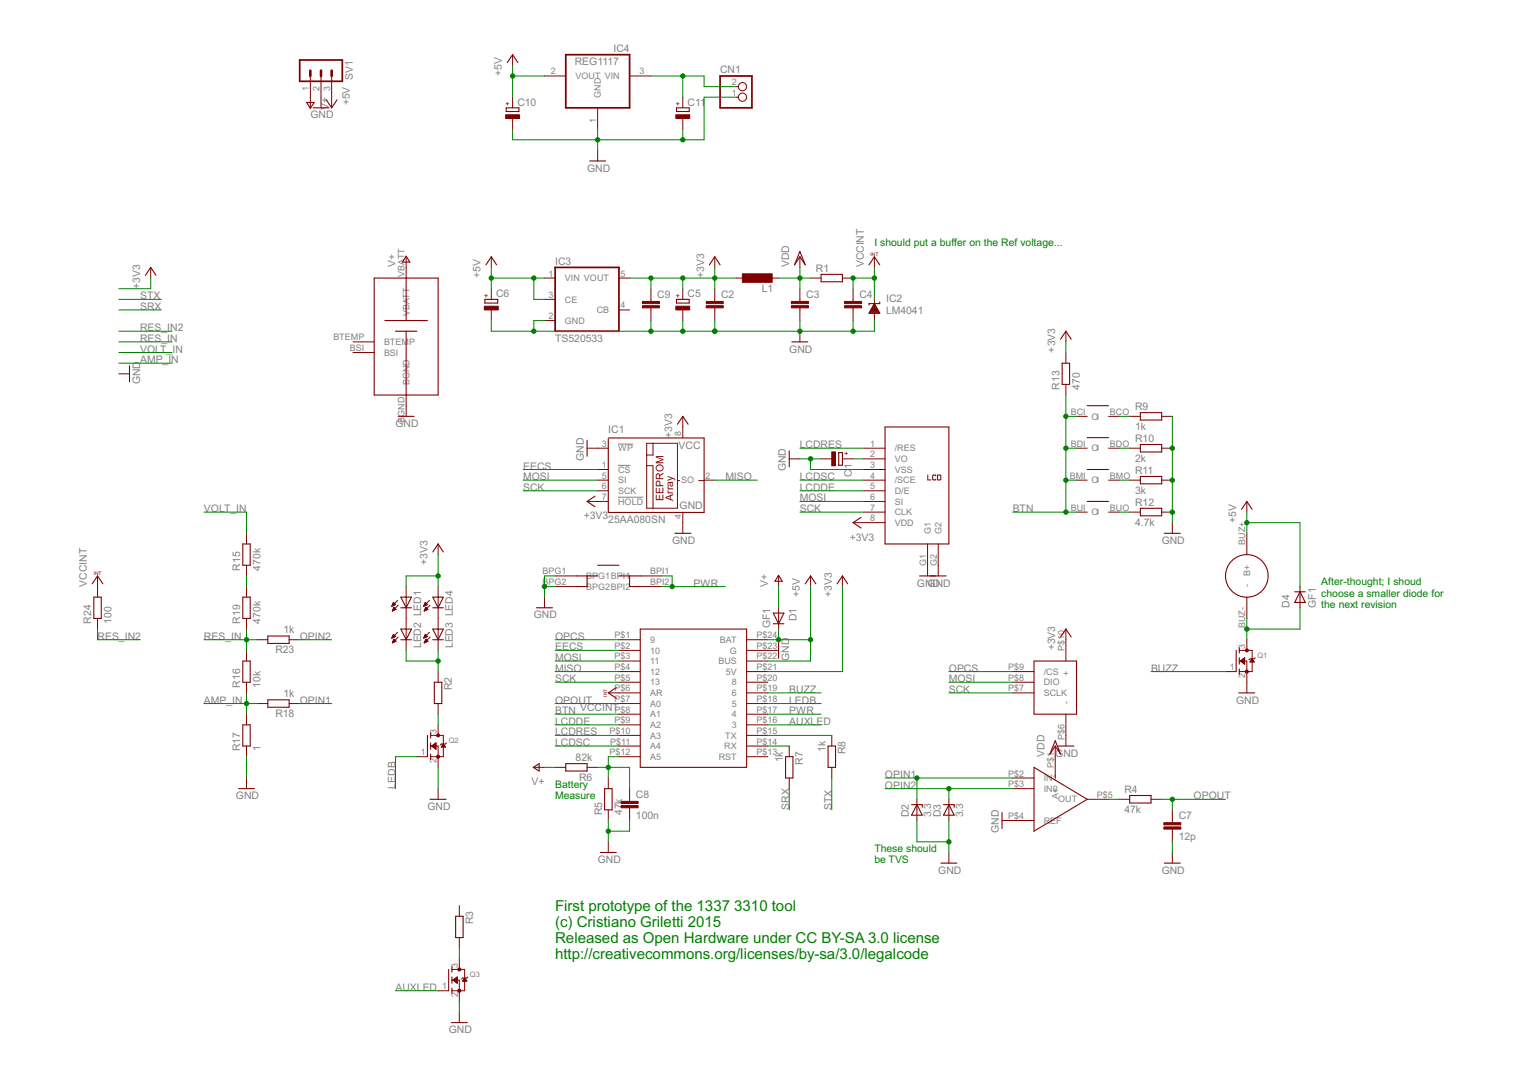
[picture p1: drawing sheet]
<svg xmlns="http://www.w3.org/2000/svg" width="297mm" height="210mm" viewBox="0 0 297 210" stroke-linecap="round" stroke-linejoin="round" font-family="sans-serif">
<path d="M120.3 90.6h2.4M120.3 96.8h4.9M120.3 86.5h2.9" fill="none" stroke="#808080" stroke-width=".19"/>
<g fill="none" stroke="#800000" stroke-width=".21">
<path d="M59.7 20h1.5l-.8 1.1zM63.5 19.5l1.1 1.5 1-1.5M98.7 12.2l1.1-1.6 1 1.6M60.9 21h3.2M98.5 21h2.5v.7h-2.5zM114.8 31.3h3.1M131.7 21h2.5v.7h-2.5zM28.3 53.6l1-1.5 1.1 1.5M72.8 54.1h12.5v22.8h-12.5zM79.1 54.1v8.3M79.1 49.9l.7 1.1h-1.5zM94.4 58.3h2.5v.7h-2.5z"/>
<path d="M94.6 51.6l1-1.6 1.1 1.6M131.7 58.3h2.5v.7h-2.5zM138.1 51.6l1-1.6 1.1 1.6M155.7 49l1 2.6-1-1.6-1 1.6zM159.8 53.4h4.2v1.5h-4.2zM169.2 51.6l1-1.6 1 1.6M169.8 59.9h.8M169.8 59.8h.7M169.9 59.6h.6M170 59.4h.3M170.1 59.2h.2M170.2 59.1l1 1.9h-2z"/>
<path d="M171.2 58.8v.3h-2v.3M25.2 71.2v3.1M74.9 62.4h8.3M77 64.5h4.1M79.1 64.5v12.4M154.1 66.6h3.1M169.3 60.8h1.8M169.4 60.6h1.6M169.5 60.5h1.4M169.5 60.3h1.3M169.7 60.1h1.1M206.4 66l1.1-1.5 1 1.5"/>
<path d="M206.8 70.7h1.4v4.1h-1.4zM211.6 79h4.2M77.5 81.1h3.1M114.3 85.7v3.1M115.8 96.6l-1.5 1 1.5 1.1M118.4 85.3h18.7v14.5h-18.7v-14.3M131.9 82.6l1-1.5 1 1.5M153.6 87.8v3.1M163.3 88.1h.7v2.5h-.7zM172.3 83.1h12.4v22.8h-12.4zM211.6 85.2h4.2M211.6 91.4h4.2"/>
<path d="M211.6 97.6h4.2M222 80.3h4.1v1.5h-4.1zM222 86.6h4.1v1.4h-4.1zM222 92.8h4.1v1.4h-4.1zM222 99h4.1v1.4h-4.1zM241.7 99.2l1-1.6 1 1.6M17.9 113.7l1.1-1.6 1 1.6M18.3 116.3h1.4v4.1h-1.4zM47.3 105.9h1.4v4.2h-1.4zM47.3 116.3h1.4v4.1h-1.4zM78 116.3h2.1l-1 2zM78 118.3h2.1"/>
<path d="M84.2 116.3h2.1l-1 2zM84.2 118.3h2.1M84.2 107.5l1.1-1.6 1 1.6M104.4 118.3h3.1M112.2 112.1h4.1M114.3 112.1v2.1h-2.1M116.3 110.1h4.2M120.5 112.1h4.1M122.6 112.1v2.1h2M131.4 103.8h3.1M150.5 119.4h2.1l-1 2.1zM151.6 112l.7 1.2h-1.5z"/>
<path d="M156.7 113.7l1.1-1.6 1 1.6M162.9 113.7l1.1-1.6 1 1.6M167.6 100.8l-1.5 1 1.5 1M179 112.1h5.2M226.6 103.8h3.1M252 115.2h2.1M253 115.2l1.1 2.1h-2.1zM47.3 128.7h1.4v4.1h-1.4zM52.1 136.3h4.2v1.4h-4.2zM52.1 123.8h4.2v1.5h-4.2zM78 122.5h2.1l-1 2.1zM78 124.6h2.1"/>
<path d="M84.2 122.5h2.1l-1 2.1zM84.2 124.6h2.1M84.5 132.8h1.5v4.2h-1.5zM120 133.9l-1.6 1 1.6 1.1M124.6 122.5h20.7v26.9h-20.7zM150.5 121.5h2.1M151.6 125.1v3.1M201.3 128.7h8.2v10.4h-8.2zM206.4 124l1.1-1.5 1 1.5M240.6 126.6v4.2M241.1 134.9h3.1M241.2 126.1v1"/>
<path d="M241.2 128.1v1.2M241.2 130.3v1M46.4 153.6h3.2M47.3 141.1h1.4v4.2h-1.4zM83.2 143.2v4.1M83.7 155.6h3.1M83.8 142.7v1M83.8 144.7v1.2M83.8 146.8v1.1M103.8 149.4l1.1-.7v1.4zM110.1 148.7h4.2v1.4h-4.2zM117.7 153.6h1.4v4.1h-1.4z"/>
<path d="M152.9 147.3h1.4v4.2h-1.4zM161.2 145.3h1.4v4.1h-1.4zM177.4 156.7h2.1v.5M178.5 156.7l1 2h-2.1zM183.7 156.7h2v.5M184.7 156.7l1 2h-2zM195.1 158.2v3.1M201.3 149.4l10.3 6.2-10.3 6.2zM205.4 144.2l1 2.6-1-1.5-1 1.5zM205.9 145.3h3.1M219.9 154.9h4.1v1.5h-4.1zM88.7 178.4h1.4v4.2h-1.4z"/>
<path d="M116.9 166h3.1M183.1 168.1h3.1M226.6 168.1h3.1M87.3 188.8v4.1M87.9 199.1h3.1M88 188.3v1M88 190.2v1.3M88 192.4v1"/>
<circle cx="242.7" cy="112.1" r="4.1"/>
</g>
<g fill="none" stroke="#800000" stroke-width=".19">
<path d="M60.4 14.8v6.2M62.5 14.8v6.2M64.6 14.8v6.2M99.8 10.6v2.1M99.8 18.9v2.1M106 14.8h4.1M122.6 14.8h4.1M132.9 18.9v2.1M143.3 16.9h.4M143.3 18.9h.4M99.8 23.1v2M116.3 21v4.1"/>
<path d="M116.3 29.3v2M132.9 23.1v2M29.3 52.1v2M79.1 50v4.1M95.6 50v2.1M95.6 56.2v2.1M106 54.1h2.1M106 58.3h2.1M120.5 54.1h2.1M126.7 56.2v2.5M126.7 59.9v2.5M132.9 56.2v2.1"/>
<path d="M139.1 50v2.1M139.1 56.2v2.5M139.1 59.9v2.5M143.3 54.1h2M149.5 54.1h2.1M155.7 50v2.1M155.7 56.2v2.5M155.7 59.9v2.5M157.8 54.1h2M164 54.1h2.1M166.1 56.2v2.5M166.1 59.9v2.5"/>
<path d="M170.2 50v2.1M170.2 58.3v4.1M23.1 72.8h2.1M68.7 68.6h4.1M68.7 66.6h4.1M79.1 76.9v4.2M95.6 60.3v2.1M106 62.4h2.1M120.5 60.3h2.1M132.9 60.3v2.1M155.7 64.5v2.1M207.5 64.5v2.1"/>
<path d="M207.5 68.6v2.1M207.5 74.8v2.1M114.3 97.6h4.1M114.3 87.3h4.1M116.3 91.4h2.1M116.3 93.5h2.1M116.3 95.6h2.1M125.9 86.3h6v12.7h-6zM125.9 90.7h1.2v8.3M127.1 86.3v2.3h-1.2M131.9 93.6h.4M132.9 81.1v4.1"/>
<path d="M132.9 99.7v4.1M136 93.6h1.1M137.1 93.5h2M153.6 89.3h2.1M159.8 89.3h2.1M164 89.3h2.1M168.1 91.4h4.2M168.1 93.5h4.2M168.1 97.6h4.2M168.1 95.6h4.2M168.1 87.3h4.2M168.1 89.3h4.2"/>
<path d="M168.1 99.7h4.2M180.6 92.5v1h.6M182.2 92.7l-.2-.2h-.3l-.2 .2v.6l.2 .2 .5-.2M182.5 92.5h.5l.1 .2v.6l-.1 .2h-.5zM209.5 93.5h2.1M209.5 87.3h2.1M209.5 81.1h2.1M209.5 99.7h2.1M215.8 93.5h2M215.8 87.3h2M215.8 81.1h2M215.8 99.7h2"/>
<path d="M219.9 93.5h2.1M219.9 87.3h2.1M219.9 81.1h2.1M219.9 99.7h2.1M226.1 93.5h2.1M226.1 87.3h2.1M226.1 81.1h2.1M226.1 99.7h2.1M242.7 97.6v2.1M19 112.1v4.2M48 103.8v2.1M48 110.1v2"/>
<path d="M48 114.2v2.1M76.3 118h.1M76.3 117.9h.2M76.3 117.8h.4M76.4 119h.1M76.4 117.8h.5M76.4 118.9h.2M76.4 117.6h.5M76.5 118.8h.4M76.5 117.6h.3M76.5 117.5h.2M76.5 118.7h.6"/>
<path d="M76.5 117.4h.1M76.5 118.6h.5M76.6 117.3l.4 .4-.7 .3zM76.6 118.5h.3M76.6 118.4h.2M76.6 118.3h.1M77.1 118.7l-.4-.5-.3 .8M77.1 118.7l-.7 .3M77.4 116.9l-1.1 1.1M77.5 117.8l-1.1 1.2M79.1 114.2v12.4M82.5 118h.1"/>
<path d="M82.5 117.9h.2M82.6 117.8h.3M82.6 117.8h.6M82.6 119h.1M82.6 117.6h.5M82.6 118.9h.2M82.7 117.6h.3M82.7 118.8h.4M82.7 118.7h.6M82.7 117.5h.2M82.7 118.6h.5M82.8 117.4h.1"/>
<path d="M82.8 118.5h.3M82.8 117.3l.4 .4-.7 .3zM82.8 118.4h.2M82.9 118.3h.1M82.9 118.2l.4 .5-.7 .3zM83.6 116.9l-1.1 1.1M83.7 117.8l-1.1 1.2M85.3 105.9v2.1M85.3 114.2v12.4M106 116.3v2M108.1 112.1h4.1M108.1 114.2h4.1"/>
<path d="M124.6 112.1h4.2M124.6 114.2h4.2M151.6 112.1v2.1M151.6 118.3v4.2M157.8 112.1v2.1M164 112.1v2.1M166.1 101.8h6.2M180.6 105.9v6.2M182.6 105.9v6.2M228.2 101.8v2M242.7 103.8v4.2M242.7 116.3v4.1"/>
<path d="M253 114.2v4.1M19 120.4v2.1M48 120.4v2.1M48 126.6v2.1M48 132.8v2.1M48 139.1v2M50.1 124.6h2M50.1 137h2M56.3 124.6h2M56.3 137h2M76.3 124.2h.1M76.3 124.1h.2"/>
<path d="M76.3 124h.5M76.4 124h.6M76.4 125.1h.1M76.4 125.1h.3M76.4 123.8h.5M76.5 125h.4M76.5 123.8h.3M76.5 124.9h.6M76.5 123.7h.2M76.5 124.8h.5M76.6 123.6h.1M76.6 124.7h.3"/>
<path d="M76.6 124.6h.2M76.7 124.5l-.3 .7M76.7 124.5l.4 .4M76.7 124.5h.1M77 123.9l-.4-.4-.3 .7M77 123.9l-.7 .3M77.1 124.9l-.7 .3M77.4 123.1l-1.1 1.1M77.5 124l-1.1 1.2M82.5 124.2h.1M82.5 124.1h.3M82.6 124h.4"/>
<path d="M82.6 125.1h.1M82.6 124h.6M82.6 125.1h.3M82.7 123.8h.4M82.7 123.8h.3M82.7 125h.4M82.7 123.7h.2M82.7 124.9h.6M82.8 123.6h.1M82.8 124.8h.4M82.8 124.7h.3M82.8 123.5l.4 .4-.7 .3z"/>
<path d="M82.8 124.6h.2M82.9 124.5h.1M82.9 124.5l-.3 .7M82.9 124.5l.4 .4M83.3 124.9l-.7 .3M83.6 123.1l-1.1 1.1M83.7 124l-1.1 1.2M85.3 130.8v2M85.3 137v2.1M118.4 134.9h6.2M120.5 130.8h4.1M120.5 132.8h4.1"/>
<path d="M120.5 124.6h4.1M120.5 126.6h4.1M120.5 128.7h4.1M120.5 137h4.1M120.5 139.1h4.1M145.3 130.8h4.2M145.3 132.8h4.2M145.3 134.9h4.2M145.3 124.6h4.2M145.3 126.6h6.3M145.3 128.7h4.2M145.3 137h4.2"/>
<path d="M145.3 139.1h4.2M197.1 130.8h4.2M197.1 132.8h4.2M197.1 134.9h4.2M207.5 122.5v6.2M207.5 139.1v6.2M238.5 130.8h2.1M241.2 126.6h2.5v4.2h-2.5M241.2 128.7h1.5v6.2M241.4 128.7l.9-.6v1.2zM241.5 128.8h.8M241.5 128.7h.8"/>
<path d="M241.6 128.6h.7M241.6 128.8h.7M241.7 128.5h.6M241.8 128.9h.5M241.9 128.4h.4M241.9 129h.4M242 128.3h.3M242 129.1h.3M242.1 129.2h.2M242.1 128.2h.2M242.3 129.3h.1M242.3 128.1h.1"/>
<path d="M242.7 124.6v2M243.4 128.8h.7M243.4 128.8h.6M243.5 128.7h.5M243.5 128.6h.4M243.6 128.5h.3M243.7 128.4h.1M243.7 128.3l.4 .6h-.8zM244.3 128.1l-.2 .2h-.8l-.2 .2M48 145.3v2M48 151.5v2.1M81.1 147.3h2.1"/>
<path d="M83.8 143.2h2.5v4.1h-2.5M83.8 145.3h1.5v4.1M84.1 145.3h.8M84.1 145.2h.8M84.2 145.4h.7M84.2 145.1h.7M84.3 145.5h.6M84.3 145h.6M84.5 144.9h.4M84.5 145.6h.4M84.6 144.9h.3M84.6 145.7h.3"/>
<path d="M84.7 145.8h.2M84.7 144.8h.2M84.8 145.9h.1M84.8 144.7h.1M84.9 144.7l-.9 .6 .9 .6M84.9 144.7v1.2M85.3 141.1v2.1M85.3 153.6v2M85.9 145.4h.8M86 145.3h.6M86.1 145.2h.5M86.1 145.1h.4"/>
<path d="M86.2 145h.2M86.3 144.9h.1M86.3 144.9l.4 .6h-.8zM86.9 144.7l-.2 .2h-.8l-.2 .2M103.9 149.4h2.1M108.1 149.4h2M114.3 149.4h2M118.4 151.5v2.1M118.4 157.7v2.1M120.5 141.1h4.1M120.5 143.2h4.1M120.5 145.3h4.1"/>
<path d="M120.5 147.3h4.1M122.6 153.6v2.4M122.6 157.3v2.5M145.3 141.1h4.2M145.3 143.2h4.2M145.3 145.3h4.2M145.3 147.3h4.2M153.6 145.3v2M153.6 151.5v2.1M161.9 143.2v2.1M161.9 149.4v2.1M178.5 155.6v4.2"/>
<path d="M184.7 155.6v4.2M195.1 159.8h6.2M197.1 151.5h4.2M197.1 153.6h4.2M205.4 145.3v6.2M211.6 155.6h4.2M217.8 155.6h2.1M224 155.6h2.1M228.2 157.7v2.5M89.4 176.3v2.1M118.4 163.9v2.1M184.7 166v2.1"/>
<path d="M228.2 161.4v2.5M228.2 166v2.1M85.3 192.9h2M88 190.8h1.4v4.2M88 188.8h2.4v4.1h-2.4M88.2 190.8l.8-.6v1.3zM88.3 190.9h.7M88.3 190.8h.7M88.4 191h.6M88.4 190.6h.6M88.5 190.6h.5M88.5 191.1h.5"/>
<path d="M88.7 190.5h.3M88.7 191.2h.3M88.8 191.3h.2M88.8 190.4h.2M88.9 191.4h.1M88.9 190.3h.1M89.4 182.6v2M89.4 186.7v2.1M89.4 197.1v2M90.1 190.9h.7M90.2 190.8h.5M90.3 190.6h.3"/>
<path d="M90.4 190.6h.1M90.4 190.5h.1M90.4 190.4l.5 .7h-.9zM91.1 190.2l-.2 .2h-.9l-.2 .2"/>
<circle cx="144.5" cy="18.9" r=".8"/>
<circle cx="144.5" cy="16.9" r=".8"/>
</g>
<g fill="#800000" stroke="#800000" stroke-width=".19">
<path d="M161.9 88h.7v2.7h-.7z"/>
<path d="M137.5 59.5h3.3v.4h-3.3z"/>
<path d="M137.5 58.7h3.3v.4h-3.3z"/>
<path d="M154.1 59.5h3.3v.4h-3.3z"/>
<path d="M154.1 58.7h3.3v.4h-3.3z"/>
<path d="M164.4 59.5h3.3v.4h-3.3z"/>
<path d="M164.4 58.7h3.3v.4h-3.3z"/>
<path d="M144.5 53.3h5.8v1.7h-5.8z"/>
<path d="M131.6 59.6h2.7v.7h-2.7z"/>
<path d="M226.5 161h3.3v.4h-3.3z"/>
<path d="M226.5 160.2h3.3v.4h-3.3z"/>
<path d="M120.9 156.9h3.3v.4h-3.3z"/>
<path d="M120.9 156h3.3v.5h-3.3z"/>
<path d="M125.1 59.5h3.3v.4h-3.3z"/>
<path d="M125.1 58.7h3.3v.4h-3.3z"/>
<path d="M94.3 59.6h2.7v.7h-2.7z"/>
<path d="M98.4 22.4h2.7v.7h-2.7z"/>
<path d="M131.6 22.4h2.7v.7h-2.7z"/>
</g>
<g fill="#800000" stroke="#800000" stroke-width=".19">
<circle cx="242.7" cy="130.8" r=".3"/>
<circle cx="242.7" cy="126.6" r=".3"/>
<circle cx="85.3" cy="147.3" r=".3"/>
<circle cx="85.3" cy="143.2" r=".3"/>
<circle cx="89.4" cy="192.9" r=".3"/>
<circle cx="89.4" cy="188.8" r=".3"/>
</g>
<path d="M58.3 11.7h8.3v4.1h-8.3zM110.1 10.6h12.5v10.4h-12.5zM140.2 14.8h6.2v6.2h-6.2zM108.1 52.1h12.4v12.4h-12.4z" fill="none" stroke="#800000" stroke-width=".34"/>
<path d="M60.4 13.8v1M62.5 13.8v1M64.6 13.8v1" fill="none" stroke="#800000" stroke-width=".51"/>
<g fill="none" stroke="#008000" stroke-width=".19">
<path d="M99.8 12.7v6.2M99.8 14.8h6.2M126.7 14.8h10.4v2.1h6.2M132.9 14.8v4.1M143.3 18.9h-6.2v8.3h-37.3v-2.1M116.3 25.1v4.2M132.9 25.1v2.1M23.1 58.3h8.3M29.3 54.1v2.1h-6.2M95.6 52.1v4.1M95.6 54.1h10.4M103.9 54.1v4.2h2.1"/>
<path d="M122.6 54.1h20.7M126.7 54.1v2.1M132.9 54.1v2.1M139.1 52.1v4.1M151.6 54.1h6.2M155.7 52.1v4.1M170.2 54.1h-4.1v2.1M170.2 52.1v6.2M23.1 64.5h10.4M23.1 68.6h10.4M23.1 70.7h10.4M23.1 66.6h10.4"/>
<path d="M23.1 60.3h8.3M95.6 62.4v2.1h74.6v-2.1M106 62.4h-2.1v2.1M126.7 62.4v2.1M132.9 62.4v2.1M139.1 62.4v2.1M155.7 62.4v2.1M166.1 62.4v2.1M207.5 66.6v2M207.5 76.9v22.8M39.7 99.7h8.3v4.1M101.8 91.4h14.5"/>
<path d="M101.8 95.6h14.5M101.8 93.5h14.5M139.1 93.5h8.3M155.7 89.3h4.1M155.7 99.7h12.4M155.7 95.6h12.4M155.7 97.6h12.4M155.7 93.5h12.4M155.7 87.3h12.4M157.8 89.3v2.1h10.3M166.1 89.3h2M197.1 99.7h12.4"/>
<path d="M207.5 93.5h2M207.5 87.3h2M207.5 81.1h2M217.8 99.7h2.1M217.8 93.5h2.1M217.8 87.3h2.1M217.8 81.1h2.1M228.2 81.1v20.7M242.7 99.7v4.1M48 112.1v2.1M85.3 112.1h-6.2v2.1M85.3 108v6.2"/>
<path d="M106 114.2h2.1M108.1 112.1h-2.1v4.2M128.8 112.1h2v2.1M128.8 114.2h12.4M151.6 114.2v4.1M157.8 114.2v14.5h-8.3M164 114.2v16.6h-14.5M242.7 101.8h10.3v12.4M253 118.3v4.2h-10.3M19 122.5v2.1h8.3M39.7 124.6h10.4M39.7 137h10.4"/>
<path d="M48 122.5v4.1M48 134.9v4.2M58.3 124.6h6.3M58.3 137h6.3M79.1 126.6v2.1h6.2M85.3 126.6v4.2M85.3 139.1v2M108.1 132.8h12.4M108.1 128.7h12.4M108.1 130.8h12.4M108.1 126.6h12.4M108.1 124.6h12.4"/>
<path d="M108.1 137h12.4M108.1 139.1h12.4M149.5 134.9h10.3M149.5 124.6h8.3M149.5 137h10.3M149.5 139.1h10.3M151.6 122.5v2.1M184.7 132.8h12.4M184.7 134.9h12.4M184.7 130.8h12.4M224 130.8h14.5M242.7 120.4v4.2"/>
<path d="M48 147.3v4.2M81.1 147.3h-4.1v6.3M85.3 149.4v4.2M106 149.4h2.1M108.1 141.1h12.4M108.1 145.3h12.4M108.1 143.2h12.4M116.3 149.4h6.3v4.2M118.4 159.8v4.1M120.5 147.3h-2.1v4.2M122.6 159.8v2h-4.2M149.5 141.1h10.3"/>
<path d="M149.5 145.3h4.1M149.5 143.2h12.4M153.6 153.6v4.1M161.9 151.5v6.2M172.3 153.6h24.8M172.3 151.5h24.8M178.5 151.5v4.1M178.5 159.8v4.1h6.2M184.7 153.6v2M184.7 159.8v6.2M215.8 155.6h2M226.1 155.6h12.4"/>
<path d="M228.2 155.6v2.1M228.2 163.9v2.1M77 192.9h8.3M89.4 184.6v2.1M89.4 195v2.1"/>
</g>
<g fill="#008000" stroke="#008000" stroke-width=".19">
<circle cx="157.8" cy="89.3" r=".42"/>
<circle cx="155.7" cy="64.5" r=".42"/>
<circle cx="166.1" cy="64.5" r=".42"/>
<circle cx="103.9" cy="64.5" r=".42"/>
<circle cx="132.9" cy="64.5" r=".42"/>
<circle cx="139.1" cy="64.5" r=".42"/>
<circle cx="126.7" cy="64.5" r=".42"/>
<circle cx="118.4" cy="161.8" r=".42"/>
<circle cx="228.2" cy="99.7" r=".42"/>
<circle cx="228.2" cy="93.5" r=".42"/>
<circle cx="228.2" cy="87.3" r=".42"/>
<circle cx="184.7" cy="163.9" r=".42"/>
<circle cx="106" cy="114.2" r=".42"/>
<circle cx="116.3" cy="27.2" r=".42"/>
<circle cx="132.9" cy="27.2" r=".42"/>
<circle cx="155.7" cy="54.1" r=".42"/>
<circle cx="170.2" cy="54.1" r=".42"/>
<circle cx="166.1" cy="54.1" r=".42"/>
<circle cx="151.6" cy="124.6" r=".42"/>
<circle cx="157.8" cy="124.6" r=".42"/>
<circle cx="95.6" cy="54.1" r=".42"/>
<circle cx="103.9" cy="54.1" r=".42"/>
<circle cx="99.8" cy="14.8" r=".42"/>
<circle cx="242.7" cy="101.8" r=".42"/>
<circle cx="139.1" cy="54.1" r=".42"/>
<circle cx="132.9" cy="54.1" r=".42"/>
<circle cx="126.7" cy="54.1" r=".42"/>
<circle cx="85.3" cy="112.1" r=".42"/>
<circle cx="228.2" cy="155.6" r=".42"/>
<circle cx="118.4" cy="149.4" r=".42"/>
<circle cx="207.5" cy="81.1" r=".42"/>
<circle cx="207.5" cy="87.3" r=".42"/>
<circle cx="207.5" cy="93.5" r=".42"/>
<circle cx="207.5" cy="99.7" r=".42"/>
<circle cx="242.7" cy="122.5" r=".42"/>
<circle cx="184.7" cy="153.6" r=".42"/>
<circle cx="178.5" cy="151.5" r=".42"/>
<circle cx="48" cy="137" r=".42"/>
<circle cx="130.8" cy="114.2" r=".42"/>
<circle cx="85.3" cy="128.7" r=".42"/>
<circle cx="48" cy="124.6" r=".42"/>
<circle cx="132.9" cy="14.8" r=".42"/>
</g>
<g font-size="3.3" fill="#008000">
<text x="108.1" y="177.4">First prototype of the 1337</text>
<text x="142.9" y="177.4">3310 tool</text>
<text x="108.1" y="180.5">(c) Cristiano Griletti 2015</text>
<text x="108.1" y="183.6">Released as Open Hardware under CC BY-SA 3.0 license</text>
<text x="108.1" y="186.7">http://creativecommons.org/licenses/by-sa/3.0/legalcode</text>
</g>
<g font-size="2.3" fill="#808080">
<text x="119.4" y="10.1">IC4</text>
<text x="68.7" y="15.5" transform="rotate(-90 68.7 15.5)">SV1</text>
<text x="97.7" y="14.8" transform="rotate(-90 97.7 14.8)">+5V</text>
<text x="111.9" y="12.7">REG1117</text>
<text x="140.2" y="14.3">CN1</text>
<text x="60.4" y="23.1">GND</text>
<text x="63.9" y="21.5" transform="rotate(-90 63.9 21.5)">V+</text>
<text x="68.1" y="20.5" transform="rotate(-90 68.1 20.5)">+5V</text>
<text x="100.7" y="20.6">C10</text>
<text x="133.8" y="20.6">C11</text>
<text x="114.3" y="33.4">GND</text>
<text x="77" y="52.1" transform="rotate(-90 77 52.1)">V+</text>
<text x="108.1" y="51.6">IC3</text>
<text x="153.6" y="52.1" transform="rotate(-90 153.6 52.1)">VDD</text>
<text x="158.8" y="52.9">R1</text>
<text x="168.1" y="52.1" transform="rotate(-90 168.1 52.1)">VCCINT</text>
<text x="27.3" y="56.2" transform="rotate(-90 27.3 56.2)">+3V3</text>
<text x="27.3" y="58.3">STX</text>
<text x="93.6" y="54.1" transform="rotate(-90 93.6 54.1)">+5V</text>
<text x="96.6" y="57.9">C6</text>
<text x="127.9" y="58">C9</text>
<text x="133.8" y="57.9">C5</text>
<text x="137.1" y="54.1" transform="rotate(-90 137.1 54.1)">+3V3</text>
<text x="140.4" y="58">C2</text>
<text x="148.3" y="56.8">L1</text>
<text x="156.9" y="58">C3</text>
<text x="167.3" y="58">C4</text>
<text x="172.5" y="58.8">IC2</text>
<text x="27.3" y="64.5">RES_IN2</text>
<text x="27.3" y="60.4">SRX</text>
<text x="172.5" y="61.1">LM4041</text>
<text x="27.3" y="68.6">VOLT_IN</text>
<text x="27.3" y="70.7">AMP_IN</text>
<text x="27.3" y="66.6">RES_IN</text>
<text x="108.1" y="66.6">TS520533</text>
<text x="153.6" y="68.6">GND</text>
<text x="205.4" y="68.6" transform="rotate(-90 205.4 68.6)">+3V3</text>
<text x="27.3" y="74.9" transform="rotate(-90 27.3 74.9)">GND</text>
<text x="206.3" y="75.9" transform="rotate(-90 206.3 75.9)">R13</text>
<text x="210.2" y="75.9" transform="rotate(-90 210.2 75.9)">470</text>
<text x="77" y="83.1">GND</text>
<text x="220.9" y="83.8">1k</text>
<text x="220.9" y="79.8">R9</text>
<text x="113.6" y="89.7" transform="rotate(-90 113.6 89.7)">GND</text>
<text x="118.4" y="84.3">IC1</text>
<text x="130.8" y="85.2" transform="rotate(-90 130.8 85.2)">+3V3</text>
<text x="132.1" y="87.4">VCC</text>
<text x="155.7" y="87.3">LCDRES</text>
<text x="220.9" y="90">2k</text>
<text x="220.9" y="86.1">R10</text>
<text x="101.8" y="95.6">SCK</text>
<text x="101.8" y="93.5">MOSI</text>
<text x="101.8" y="91.4">EECS</text>
<text x="141.2" y="93.5">MISO</text>
<text x="153" y="91.8" transform="rotate(-90 153 91.8)">GND</text>
<text x="155.7" y="95.6">LCDDE</text>
<text x="155.7" y="93.5">LCDSC</text>
<text x="165.8" y="92.9" transform="rotate(-90 165.8 92.9)">C</text>
<text x="165.8" y="91.4" transform="rotate(-90 165.8 91.4)">1</text>
<text x="220.9" y="92.3">R11</text>
<text x="39.7" y="99.7">VOLT_IN</text>
<text x="113.6" y="101.1">+3V3</text>
<text x="118.4" y="101.9">25AA080SN</text>
<text x="132.3" y="99.2">GND</text>
<text x="155.7" y="99.7">SCK</text>
<text x="155.7" y="97.6">MOSI</text>
<text x="197.1" y="99.7">BTN</text>
<text x="220.9" y="96.2">3k</text>
<text x="220.9" y="98.5">R12</text>
<text x="240.6" y="101.8" transform="rotate(-90 240.6 101.8)">+5V</text>
<text x="130.8" y="105.9">GND</text>
<text x="165.4" y="105.3">+3V3</text>
<text x="220.9" y="102.4">4.7k</text>
<text x="226.1" y="105.9">GND</text>
<text x="46.8" y="111.1" transform="rotate(-90 46.8 111.1)">R15</text>
<text x="50.7" y="111.1" transform="rotate(-90 50.7 111.1)">470k</text>
<text x="83.2" y="110.1" transform="rotate(-90 83.2 110.1)">+3V3</text>
<text x="16.9" y="114.2" transform="rotate(-90 16.9 114.2)">VCCINT</text>
<text x="135" y="114.2">PWR</text>
<text x="149.5" y="114.2" transform="rotate(-90 149.5 114.2)">V+</text>
<text x="155.7" y="116.3" transform="rotate(-90 155.7 116.3)">+5V</text>
<text x="161.9" y="116.3" transform="rotate(-90 161.9 116.3)">+3V3</text>
<text x="178.5" y="114.2">GNGDND</text>
<text x="251" y="118.3" transform="rotate(-90 251 118.3)">D4</text>
<text x="256.2" y="118.3" transform="rotate(-90 256.2 118.3)">GF1</text>
<text x="17.8" y="121.5" transform="rotate(-90 17.8 121.5)">R24</text>
<text x="19" y="124.6">RES_IN2</text>
<text x="21.7" y="121.5" transform="rotate(-90 21.7 121.5)">100</text>
<text x="39.7" y="124.6">RES_IN</text>
<text x="46.8" y="121.5" transform="rotate(-90 46.8 121.5)">R19</text>
<text x="50.7" y="121.5" transform="rotate(-90 50.7 121.5)">470k</text>
<text x="55.2" y="123.3">1k</text>
<text x="58.3" y="124.6">OPIN2</text>
<text x="103.9" y="120.4">GND</text>
<text x="108.1" y="124.6">OPCS</text>
<text x="149.9" y="122.3" transform="rotate(-90 149.9 122.3)">GF1</text>
<text x="155.1" y="120.9" transform="rotate(-90 155.1 120.9)">D1</text>
<text x="53.6" y="127.2">R23</text>
<text x="82" y="126.2" transform="rotate(-90 82 126.2)">LED2 LED1</text>
<text x="88.2" y="126.2" transform="rotate(-90 88.2 126.2)">LED3 LED4</text>
<text x="108.1" y="128.7">MOSI</text>
<text x="108.1" y="130.8">MISO</text>
<text x="108.1" y="126.6">EECS</text>
<text x="153.6" y="128.7" transform="rotate(-90 153.6 128.7)">GND</text>
<text x="184.7" y="130.8">OPCS</text>
<text x="205.4" y="126.6" transform="rotate(-90 205.4 126.6)">+3V3</text>
<text x="224.1" y="130.8">BUZZ</text>
<text x="39.7" y="137">AMP_IN</text>
<text x="46.8" y="133.9" transform="rotate(-90 46.8 133.9)">R16</text>
<text x="50.7" y="133.9" transform="rotate(-90 50.7 133.9)">10k</text>
<text x="55.2" y="135.7">1k</text>
<text x="58.3" y="137">OPIN1</text>
<text x="87.9" y="134.4" transform="rotate(-90 87.9 134.4)">R2</text>
<text x="108.1" y="132.8">SCK</text>
<text x="108.1" y="137">OPOUT</text>
<text x="153.6" y="134.9">BUZZ</text>
<text x="153.6" y="137">LEDB</text>
<text x="184.7" y="134.9">SCK</text>
<text x="184.7" y="132.8">MOSI</text>
<text x="240.6" y="137">GND</text>
<text x="53.6" y="139.7">R18</text>
<text x="108.1" y="141.1">LCDDE</text>
<text x="108.1" y="143.2">LCDRES</text>
<text x="108.1" y="139.1">BTN</text>
<text x="112.9" y="138.4">VCCINT</text>
<text x="153.6" y="139.1">PWR</text>
<text x="153.6" y="141.1">AUXLED</text>
<text x="46.8" y="146.3" transform="rotate(-90 46.8 146.3)">R17</text>
<text x="50.7" y="146.3" transform="rotate(-90 50.7 146.3)">1</text>
<text x="108.1" y="145.3">LCDSC</text>
<text x="112" y="148.2">82k</text>
<text x="152.4" y="148.4" transform="rotate(-90 152.4 148.4)">1k</text>
<text x="156.3" y="148.9" transform="rotate(-90 156.3 148.9)">R7</text>
<text x="160.7" y="146.4" transform="rotate(-90 160.7 146.4)">1k</text>
<text x="164.6" y="146.8" transform="rotate(-90 164.6 146.8)">R8</text>
<text x="203.3" y="147.3" transform="rotate(-90 203.3 147.3)">VDD</text>
<text x="205.4" y="147.3">GND</text>
<text x="45.9" y="155.6">GND</text>
<text x="77" y="153.6" transform="rotate(-90 77 153.6)">LEDB</text>
<text x="103.4" y="152.9">V+</text>
<text x="112.7" y="152.1">R6</text>
<text x="123.8" y="155.3">C8</text>
<text x="172.3" y="153.6">OPIN2</text>
<text x="172.3" y="151.5">OPIN1</text>
<text x="218.9" y="154.4">R4</text>
<text x="232.3" y="155.6">OPOUT</text>
<text x="83.2" y="157.7">GND</text>
<text x="117.2" y="158.7" transform="rotate(-90 117.2 158.7)">R5</text>
<text x="121.1" y="158.7" transform="rotate(-90 121.1 158.7)">47</text>
<text x="121.1" y="156.5" transform="rotate(-90 121.1 156.5)">k</text>
<text x="123.8" y="159.5">100n</text>
<text x="153.6" y="157.7" transform="rotate(-90 153.6 157.7)">SRX</text>
<text x="161.9" y="157.7" transform="rotate(-90 161.9 157.7)">STX</text>
<text x="176.9" y="159.2" transform="rotate(-90 176.9 159.2)">D2</text>
<text x="181.3" y="159.2" transform="rotate(-90 181.3 159.2)">3.3</text>
<text x="183.1" y="159.2" transform="rotate(-90 183.1 159.2)">D3</text>
<text x="187.5" y="159.2" transform="rotate(-90 187.5 159.2)">3.3</text>
<text x="218.9" y="158.3">47k</text>
<text x="229.4" y="159.5">C7</text>
<text x="194.4" y="162.2" transform="rotate(-90 194.4 162.2)">GND</text>
<text x="229.4" y="163.6">12p</text>
<text x="116.3" y="168.1">GND</text>
<text x="182.6" y="170.1">GND</text>
<text x="226.1" y="170.1">GND</text>
<text x="92.1" y="180" transform="rotate(-90 92.1 180)">R3</text>
<text x="77" y="192.9">AUXLED</text>
<text x="87.3" y="201.2">GND</text>
</g>
<g font-size="2.3" fill="#008000">
<text x="170.2" y="47.9">I should put a buffer on the Ref voltage...</text>
<text x="257.2" y="114">After-thought; I shoud</text>
<text x="257.2" y="116.2">choose a smaller diode for</text>
<text x="257.2" y="118.3">the next revision</text>
<text x="108.1" y="153.4">Battery</text>
<text x="108.1" y="155.6">Measure</text>
<text x="170.2" y="165.9">These should</text>
<text x="170.2" y="168.1">be TVS</text>
</g>
<g font-size="2.3" fill="#800000">
<text x="129.2" y="97.5" transform="rotate(-90 129.2 97.5)">EEPROM</text>
<text x="131" y="97.5" transform="rotate(-90 131 97.5)">Array</text>
</g>
<g font-size="1.9" fill="#808080">
<text x="60.1" y="17.7" transform="rotate(-90 60.1 17.7)">1</text>
<text x="62.2" y="17.7" transform="rotate(-90 62.2 17.7)">2</text>
<text x="64.3" y="17.7" transform="rotate(-90 64.3 17.7)">3</text>
<text x="107.2" y="14.5">2</text>
<text x="112" y="15.4">VOUT VIN</text>
<text x="124.5" y="14.5">3</text>
<text x="142.5" y="16.6">2</text>
<text x="116.1" y="23.9" transform="rotate(-90 116.1 23.9)">1</text>
<text x="117" y="19.1" transform="rotate(-90 117 19.1)">GND</text>
<text x="142.5" y="18.6">1</text>
<text x="78.8" y="53.9" transform="rotate(-90 78.8 53.9)">VBATT</text>
<text x="106.8" y="53.9">1</text>
<text x="120.8" y="53.9">5</text>
<text x="106.8" y="58">3</text>
<text x="110" y="54.8">VIN VOUT</text>
<text x="110" y="58.9">CE</text>
<text x="79.7" y="61.6" transform="rotate(-90 79.7 61.6)">VBATT</text>
<text x="106.8" y="62.1">2</text>
<text x="110" y="63">GND</text>
<text x="116.1" y="61">CB</text>
<text x="120.8" y="60.1">4</text>
<text x="64.9" y="66.3">BTEMP</text>
<text x="68.1" y="68.3">BSI</text>
<text x="74.7" y="69.3">BSI</text>
<text x="74.7" y="67.2">BTEM</text>
<text x="79.6" y="67.2">P</text>
<text x="79.7" y="75" transform="rotate(-90 79.7 75)">BGND</text>
<text x="78.8" y="82.3" transform="rotate(-90 78.8 82.3)">BGND</text>
<text x="208.4" y="80.8">BCI</text>
<text x="212.5" y="81.7">OI</text>
<text x="216.1" y="80.8">BCO</text>
<text x="117.1" y="87">3</text>
<text x="120.3" y="87.9">WP</text>
<text x="132.6" y="84.9" transform="rotate(-90 132.6 84.9)">8</text>
<text x="169.4" y="87">1</text>
<text x="169.4" y="89.1">2</text>
<text x="174.2" y="87.9">/RES</text>
<text x="174.2" y="90">VO</text>
<text x="208.4" y="87">BDI</text>
<text x="212.5" y="87.9">OI</text>
<text x="216.1" y="87">BDO</text>
<text x="117.1" y="91.1">1</text>
<text x="117.1" y="95.3">6</text>
<text x="117.1" y="93.2">5</text>
<text x="120.3" y="92">CS</text>
<text x="120.3" y="94.1">SI</text>
<text x="132.6" y="94.1">SO</text>
<text x="137.3" y="93.2">2</text>
<text x="169.4" y="91.1">3</text>
<text x="169.4" y="93.2">4</text>
<text x="169.4" y="95.3">5</text>
<text x="174.2" y="92">VSS</text>
<text x="174.2" y="94.1">/SCE</text>
<text x="208.2" y="93.2">BMI</text>
<text x="212.5" y="94.1">OI</text>
<text x="216.1" y="93.2">BMO</text>
<text x="117.1" y="97.3">7</text>
<text x="120.3" y="98.3">HOLD</text>
<text x="120.3" y="96.2">SCK</text>
<text x="132.6" y="101" transform="rotate(-90 132.6 101)">4</text>
<text x="169.4" y="97.3">6</text>
<text x="169.4" y="99.4">7</text>
<text x="169.4" y="101.5">8</text>
<text x="174.2" y="96.2">D/E</text>
<text x="174.2" y="98.3">SI</text>
<text x="174.2" y="100.3">CLK</text>
<text x="208.4" y="99.4">BUI</text>
<text x="212.5" y="100.3">OI</text>
<text x="216.1" y="99.4">BUO</text>
<text x="174.2" y="102.4">VDD</text>
<text x="181.2" y="104" transform="rotate(-90 181.2 104)">G1</text>
<text x="183.2" y="104" transform="rotate(-90 183.2 104)">G2</text>
<text x="242.4" y="106.1" transform="rotate(-90 242.4 106.1)">BUZ+</text>
<text x="105.6" y="111.8">BPG1</text>
<text x="105.6" y="113.9">BPG2</text>
<text x="114.1" y="112.8">BPG1BPI1</text>
<text x="126.5" y="111.8">BPI1</text>
<text x="126.5" y="113.9">BPI2</text>
<text x="180.3" y="110.2" transform="rotate(-90 180.3 110.2)">G1</text>
<text x="182.3" y="110.2" transform="rotate(-90 182.3 110.2)">G2</text>
<text x="243.3" y="112.1" transform="rotate(-90 243.3 112.1)">B+</text>
<text x="114.1" y="114.8">BPG2BPI2</text>
<text x="243.3" y="114.4" transform="rotate(-90 243.3 114.4)">-</text>
<text x="119.6" y="124.3">P$1</text>
<text x="126.5" y="125.2">9</text>
<text x="140.1" y="125.2">BAT</text>
<text x="147.2" y="124.3">P$24</text>
<text x="242.4" y="122.3" transform="rotate(-90 242.4 122.3)">BUZ-</text>
<text x="119.6" y="126.3">P$2</text>
<text x="119.6" y="128.4">P$3</text>
<text x="119.6" y="130.5">P$4</text>
<text x="126.5" y="127.3">10</text>
<text x="126.5" y="129.3">11</text>
<text x="126.5" y="131.4">12</text>
<text x="139.8" y="129.3">BUS</text>
<text x="141.3" y="131.4">5V</text>
<text x="142.1" y="127.3">G</text>
<text x="147.2" y="130.5">P$21</text>
<text x="147.2" y="128.4">P$22</text>
<text x="147.2" y="126.3">P$23</text>
<text x="196.2" y="130.5">P$9</text>
<text x="203.2" y="131.4">/CS</text>
<text x="207.2" y="126.8" transform="rotate(-90 207.2 126.8)">P$10</text>
<text x="208.1" y="131.6" transform="rotate(-90 208.1 131.6)">+</text>
<text x="239.4" y="130.5">1</text>
<text x="242.4" y="126.3" transform="rotate(-90 242.4 126.3)">3</text>
<text x="119.6" y="132.6">P$5</text>
<text x="119.6" y="134.6">P$6</text>
<text x="119.6" y="136.7">P$7</text>
<text x="126.5" y="133.5">13</text>
<text x="126.5" y="135.5">AR</text>
<text x="126.5" y="137.6">A0</text>
<text x="142.5" y="137.6">5</text>
<text x="142.5" y="135.5">6</text>
<text x="142.5" y="133.5">8</text>
<text x="147.2" y="136.7">P$18</text>
<text x="147.2" y="134.6">P$19</text>
<text x="147.2" y="132.6">P$20</text>
<text x="196.2" y="132.6">P$8</text>
<text x="196.2" y="134.6">P$7</text>
<text x="203.2" y="133.5">DIO</text>
<text x="203.2" y="135.5">SCLK</text>
<text x="208.1" y="137.2" transform="rotate(-90 208.1 137.2)">-</text>
<text x="242.4" y="132" transform="rotate(-90 242.4 132)">2</text>
<text x="85" y="142.9" transform="rotate(-90 85 142.9)">3</text>
<text x="118.6" y="142.9">P$10</text>
<text x="119.6" y="138.8">P$8</text>
<text x="119.6" y="140.8">P$9</text>
<text x="126.5" y="139.7">A1</text>
<text x="126.5" y="141.8">A2</text>
<text x="126.5" y="143.8">A3</text>
<text x="141.1" y="143.8">TX</text>
<text x="142.5" y="141.8">3</text>
<text x="142.5" y="139.7">4</text>
<text x="147.2" y="142.9">P$15</text>
<text x="147.2" y="140.8">P$16</text>
<text x="147.2" y="138.8">P$17</text>
<text x="81.9" y="147.1">1</text>
<text x="85" y="148.6" transform="rotate(-90 85 148.6)">2</text>
<text x="118.6" y="147.1">P$12</text>
<text x="118.8" y="145">P$11</text>
<text x="126.5" y="145.9">A4</text>
<text x="126.5" y="148">A5</text>
<text x="139.9" y="148">RST</text>
<text x="141" y="145.9">RX</text>
<text x="147.2" y="147.1">P$13</text>
<text x="147.2" y="145">P$14</text>
<text x="205.1" y="149.6" transform="rotate(-90 205.1 149.6)">P$1</text>
<text x="207.2" y="144.1" transform="rotate(-90 207.2 144.1)">P$6</text>
<text x="196.2" y="151.2">P$2</text>
<text x="196.2" y="153.3">P$3</text>
<text x="203.2" y="152.1">IN1</text>
<text x="203.2" y="154.2">IN0</text>
<text x="206" y="155.6" transform="rotate(-90 206 155.6)">A+</text>
<text x="213.5" y="155.3">P$5</text>
<text x="196.2" y="159.5">P$4</text>
<text x="203.2" y="160.4">REF</text>
<text x="206" y="156.3">OUT</text>
<text x="89.1" y="188.5" transform="rotate(-90 89.1 188.5)">3</text>
<text x="86.1" y="192.6">1</text>
<text x="89.1" y="194.2" transform="rotate(-90 89.1 194.2)">2</text>
</g>
<g font-size="1.6" fill="#800000">
<text x="99.3" y="20.7" transform="rotate(-90 99.3 20.7)">+</text>
<text x="132.4" y="20.7" transform="rotate(-90 132.4 20.7)">+</text>
<text x="95.2" y="58" transform="rotate(-90 95.2 58)">+</text>
<text x="132.4" y="58" transform="rotate(-90 132.4 58)">+</text>
<text x="164.3" y="88.9">+</text>
</g>
<g font-size="1.6" fill="#808080">
<text x="244.8" y="128.2">Q1</text>
<text x="87.3" y="144.8">Q2</text>
<text x="91.5" y="190.3">Q3</text>
</g>
<g font-size="1.1" fill="#800000">
<text x="169.5" y="49.8">INT</text>
<text x="18.3" y="111.9">INT</text>
<text x="118.2" y="135.6" transform="rotate(-90 118.2 135.6)">INT</text>
</g>
</svg>
